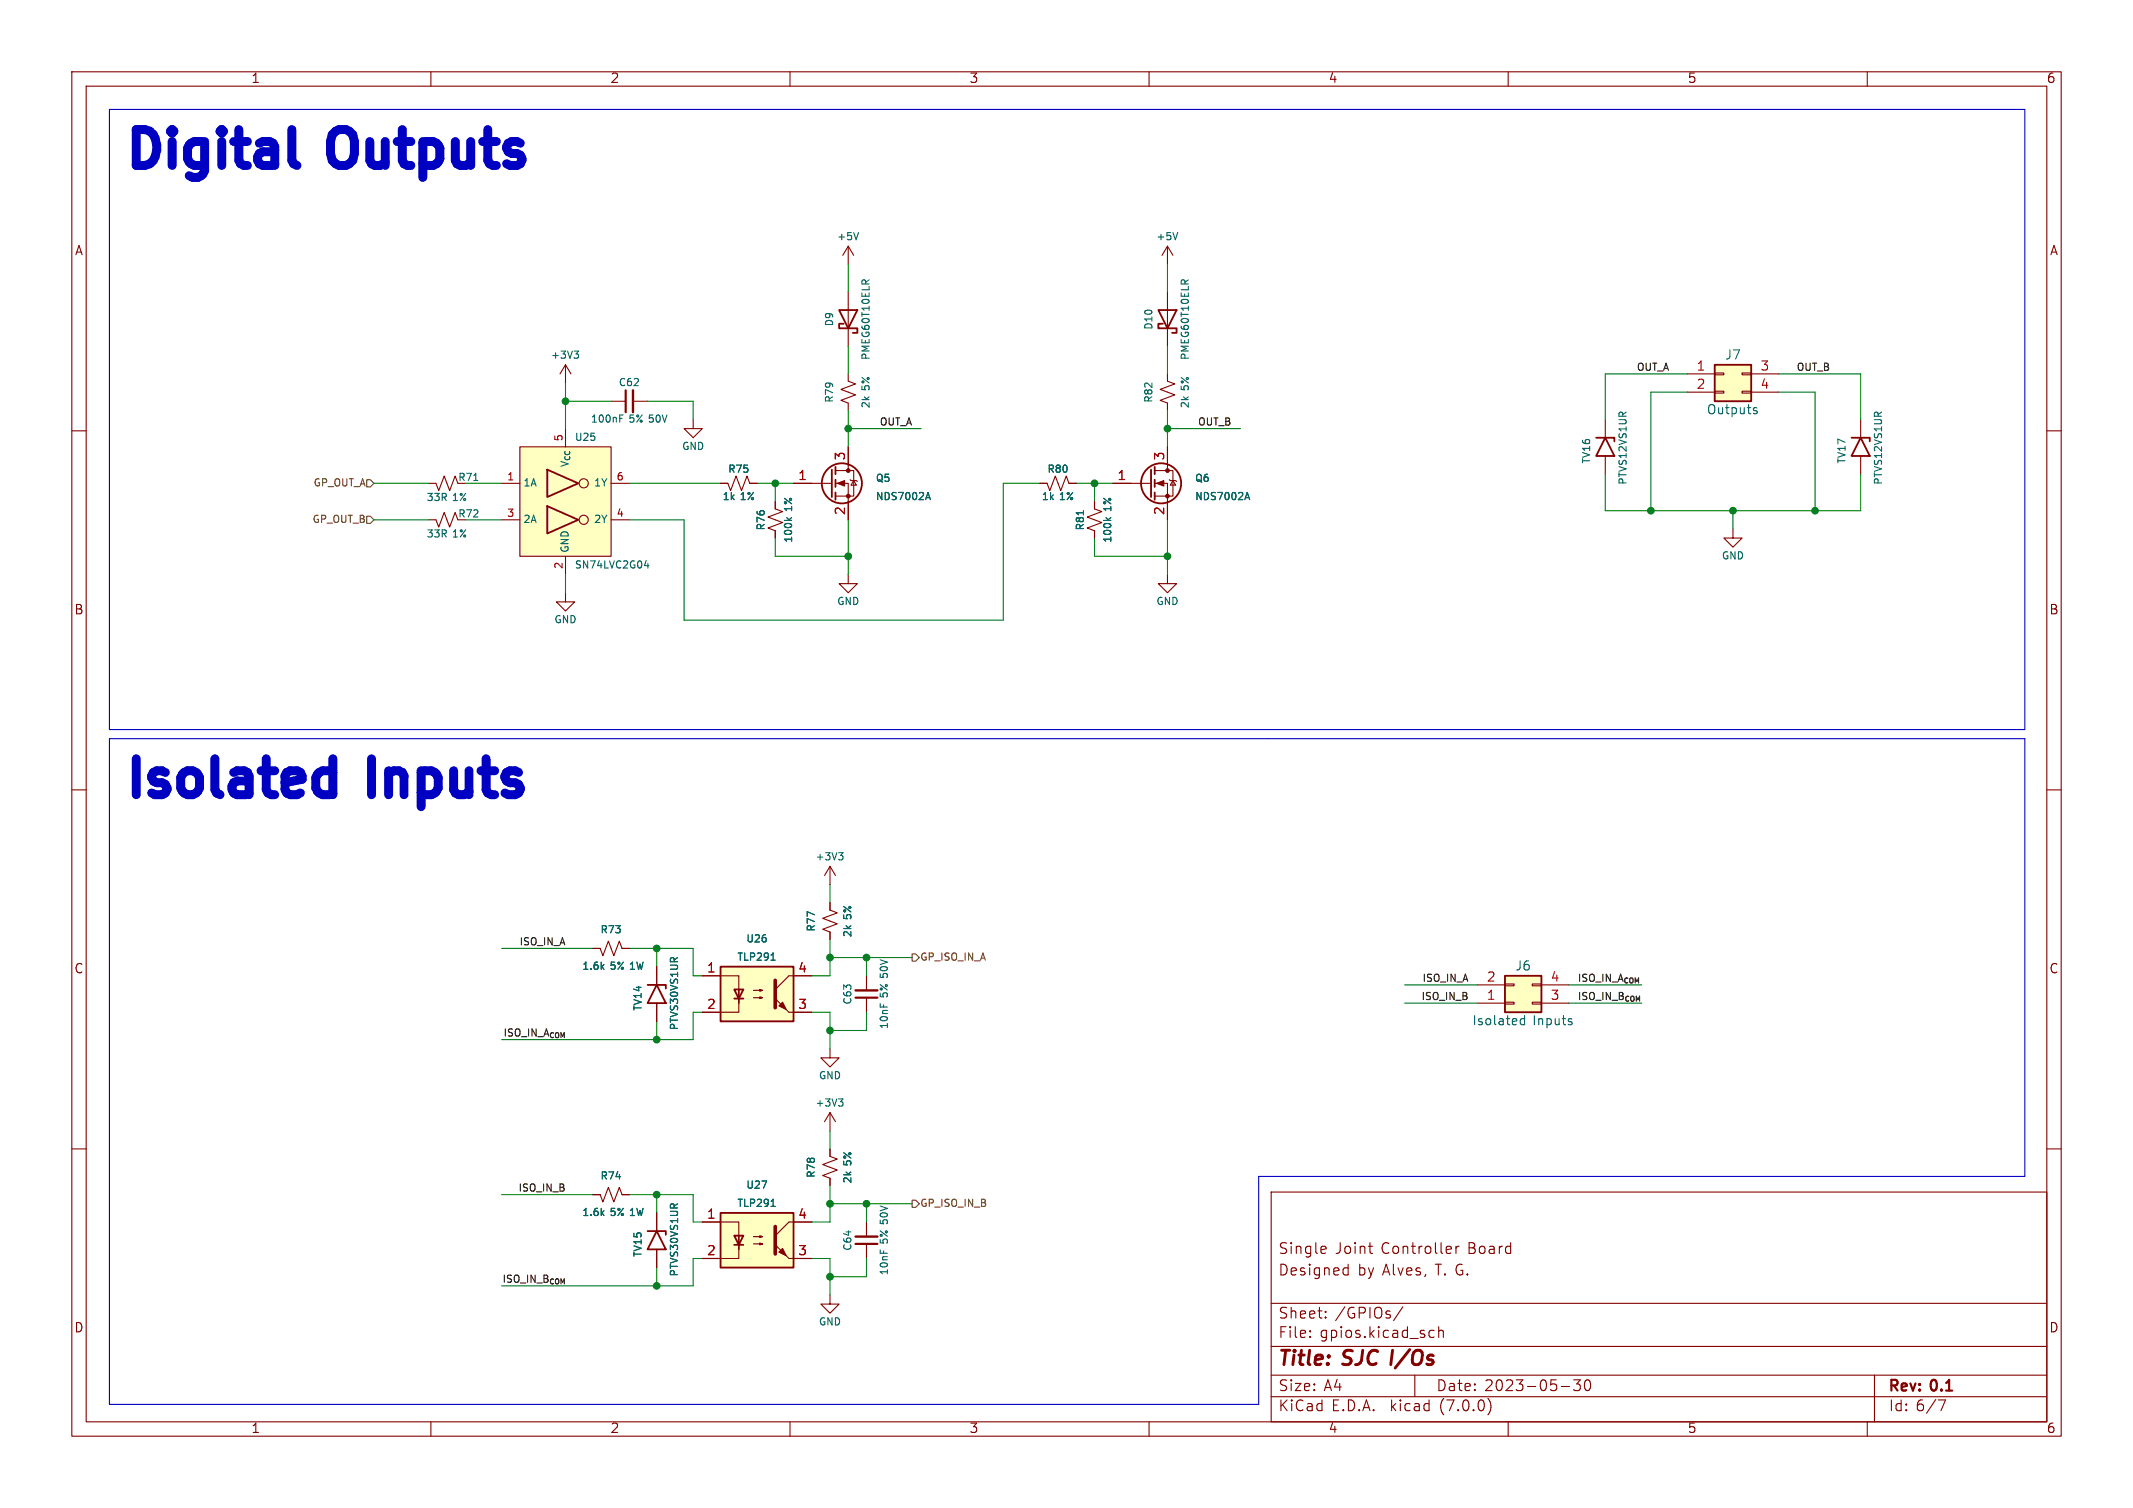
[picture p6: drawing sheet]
<svg xmlns="http://www.w3.org/2000/svg" width="297mm" height="210mm" viewBox="0 0 297 210" stroke-linecap="round" stroke-linejoin="round" font-family="sans-serif">
<g fill="none" stroke="#840000" stroke-width=".15">
<path d="M10 10h277v190h-277zM12 12h273v186h-273zM60 10v2M110 10v2M160 10v2M210 10v2M260 10v2M118.1 34.3v2.5M118.1 34.3l-.8 1.3M118.1 34.3l.8 1.3M162.6 34.3v2.5M162.6 34.3l-.8 1.3"/>
<path d="M162.6 34.3l.7 1.3M10 60h2M78.7 50.8v2.5M78.7 59.7v2.5M78.7 50.8l-.7 1.3M78.7 50.8l.8 1.3M85.1 55.9h2M88.1 55.9h2.1M96.5 58.4v1.3h-1.3l1.3 1.3 1.3-1.3h-1.3M118.1 52.1v1l1 .4-2 .7 2 .8-2 .8 1 .3v1.1M118.1 40.6v7.7M162.6 52.1v1l1 .4-2.1 .7 2.1 .8-2.1 .8 1.1 .3v1.1"/>
<path d="M162.6 40.6v7.7M223.5 58.4v2.6M234.9 52.1h3.9M234.9 54.6h3.9M238.8 54.5h1.2v.2h-1.2zM238.8 51.9h1.2v.3h-1.2zM242.6 54.5h1.2v.2h-1.2zM242.6 51.9h1.2v.3h-1.2zM243.8 52.1h3.8M243.8 54.6h3.8M259.1 58.4v2.6M285 60h2"/>
<path d="M59.7 67.3h1l.4 1 .7-2 .8 2 .8-2 .4 1M59.7 72.4h1l.4 1 .7-2 .8 2 .8-2 .4 1M69.8 67.3h2.6M69.8 72.4h2.6M72.4 62.2h12.7v15.3h-12.7zM78.7 77.5v2.5M85.1 67.3h2.5M85.1 72.4h2.5M100.3 67.3h1l.4 1 .8-2 .8 2 .7-2 .4 1h1M107.9 69.9v1l1.1 .3-2.1 .8 2.1 .8-2.1 .7 1 .4v1M110.5 67.3h5.3M116.3 67.3h1.8v5.1"/>
<path d="M116.3 65.5h2.6v3.6h-2.6M118.1 62.2v3.3M118.4 66.8l.1 .1h.8l.1 .2M118.9 66.9l.4 .7h-.8zM144.8 67.3h1l.4 1 .7-2 .8 2 .8-2 .3 1h1.1M152.4 69.9v1l1 .3-2 .8 2 .8-2 .7 1 .4v1M154.9 67.3h5.4M160.8 67.3h1.8v5.1M160.8 65.5h2.5v3.6h-2.5M162.6 62.2v3.3M162.8 66.8l.1 .1h.8l.1 .2M163.3 66.9l.4 .7h-.8z"/>
<path d="M223.5 63.5v2.5M241.3 73.7v1.2h1.3l-1.3 1.3-1.3-1.3h1.3M259.1 63.5v2.5M78.7 82.6v1.2h-1.2l1.2 1.3 1.3-1.3h-1.3M118.1 80v1.3h1.3l-1.3 1.3-1.3-1.3h1.3M162.6 80v1.3h1.2l-1.2 1.3-1.3-1.3h1.3M10 110h2M285 110h2M82.5 132.1h1.1l.3 1 .8-2 .8 2 .7-2 .4 1h1M91.4 134.6v2.6M91.4 139.7v2.5M97.8 135.9h5.1v3.8v-1.9"/>
<path d="M102.9 139.1v1.9h-5.1M104.9 138.9h1.3l-.4 .2v-.3l.4 .1M104.9 137.9h1.3l-.4 .1v-.2l.4 .1M113 135.9h-3.1l-2 1.9M115.6 125.7v1l1 .4-2 .8 2 .8-2 .7 1 .4v1M115.6 120.7l-.8 1.2M115.6 120.7v2.5M115.6 120.7l.7 1.2M120.6 135.9v2M120.6 138.9v2.1M205.7 139.7h3.8M205.7 137.2h3.8"/>
<path d="M209.5 137h1.3v.3h-1.3zM209.5 139.6h1.3v.2h-1.3zM213.4 137h1.2v.3h-1.2zM213.4 139.6h1.2v.2h-1.2zM214.6 139.7h3.8M214.6 137.2h3.8M10 160h2M109.9 141h3.1M115.6 146.1v1.2h1.2l-1.2 1.3-1.3-1.3h1.3M115.6 154.9v2.6M115.6 154.9l-.8 1.3M115.6 154.9l.7 1.3"/>
<path d="M285 160h2M82.5 166.4h1.1l.3 1 .8-2 .8 2 .7-2 .4 1h1M91.4 168.9v2.6M91.4 174v2.5M97.8 170.2h5.1v3.8v-1.9M102.9 173.4v1.9h-5.1M104.9 173.2h1.3l-.4 .2v-.3l.4 .1M104.9 172.2h1.3l-.4 .1v-.2l.4 .1M109.9 175.3h3.1M113 170.2h-3.1l-2 1.9M115.6 160v1l1 .4-2 .8 2 .7-2 .8 1 .4v1M120.6 170.2v2"/>
<path d="M120.6 173.2v2.1M177 166h108v32h-108zM184.4 173.6h.2v.3l-.7 .2M184.6 174.5l-.2 .1M187.3 176.6h.4M187.7 176.1v1.5M187.7 177.5l-.4 .1M190.5 173.6h.6M191 174.6h.1M202.7 173.6v1M203.2 173.6h-.3l-.2 .2M60 198v2"/>
<path d="M110 198v2M115.6 180.3v1.3h1.2l-1.2 1.3-1.3-1.3h1.3M160 198v2M177 194.5h108M177 191.5h108M177 187.5h108M177 181.5h108M182.4 186.1l.1 .1-.1 .1M182.4 185.3l.1 .1-.1 .1M184.6 183.4v.1v.1M184.6 182.6v.1v.1M195.3 182l-1.3 1.9"/>
<path d="M197 191.5v3M199.1 186.2l.2 .1 .4-.1M199.1 185.3h.2h.4M200.3 185.4a.37 .37 0 0 1 .7 .1v.8M200.3 184.8v1.5M207.2 194.8a1.74 1.74 0 0 1 0 2.2M210 198v2M217.4 193.1h1.1M219.1 192.2h.9l-.5 .5a.41 .41 0 0 1 .5 .3v.4l-.1 .2-.6 .1-.2-.2M220.8 192.3a.36 .36 0 0 1 .3-.1 .36 .36 0 0 1 .3 .2 .77 .77 0 0 1-.4 1.3 .91 .91 0 0 1-.2-1.4zM260 198v2M261 191.5v6.5"/>
<path d="M270.9 195l-.6 1.5"/>
<circle cx="81.3" cy="72.4" r=".63"/>
<circle cx="81.3" cy="67.3" r=".63"/>
</g>
<g fill="#ffffc2" stroke="#ffffc2" stroke-width=".14">
<path d="M72.4 62.2h12.7v15.3h-12.7z"/>
<path d="M100.3 134.6h10.2v7.6h-10.2z"/>
<path d="M100.3 168.9h10.2v7.6h-10.2z"/>
<path d="M238.8 50.8h5v5.1h-5z"/>
<path d="M209.5 135.9h5.1v5.1h-5.1z"/>
</g>
<g fill="none" stroke="#840000" stroke-width=".25">
<path d="M116.8 43.2h2.6l-1.3 2.5zM117.5 45.1h-.7v.6h2.6v.7h-.7M161.3 43.2h2.5l-1.2 2.5zM161.9 45.1h-.6v.6h2.5v.7h-.6M238.8 50.8h5v5.1h-5zM76.2 70.5l4.3 1.9-4.3 1.9zM76.2 65.4l4.3 1.9-4.3 1.9zM115.8 65.4v3.8M116.3 65v1M116.3 66.8v1M116.3 68.6v1M160.3 65.4v3.8"/>
<path d="M160.8 65v1M160.8 66.8v1M160.8 68.6v1M222.2 61h2.6v.5M223.5 61l1.3 2.5h-2.6zM257.8 61h2.5v.5M259.1 61l1.2 2.5h-2.5zM90.2 137.2h2.5v.5M91.4 137.2l1.3 2.5h-2.5zM100.3 134.6h10.2v7.6h-10.2zM102.2 137.8h1.3l-.6 1.3zM102.2 139.1h1.3"/>
<path d="M209.5 135.9h5.1v5.1h-5.1zM90.2 171.5h2.5v.5M91.4 171.5l1.3 2.5h-2.5zM100.3 168.9h10.2v7.6h-10.2zM102.2 172.1h1.3l-.6 1.3zM102.2 173.4h1.3"/>
<circle cx="117.2" cy="67.3" r="2.79"/>
<circle cx="161.7" cy="67.3" r="2.79"/>
</g>
<g fill="none" stroke="#006464" stroke-width=".15">
<path d="M119.5 32.4l-.3 1M120.1 39h.3M121 39l-.5 .3M164 32.4l-.3 1M164.6 39h.3M165.5 39l-.5 .3M79.9 48.9h.6l-.3 .4M80.4 49.3l.1 .2v.2l-.1 .2M86.3 58.3h.3M86.3 57.8h.5M244.3 57.2l.3 .1 .1 .1-.2 .2h-.2M244.3 56.8h.3"/>
<path d="M66 66.9h.5M89.7 78.8h.7M90.2 78.4v.7M109.6 72.1l.3 .4M110.2 72.1l-.4 .3M129 69.3h.5M129.2 68.6l.3 1M150.9 71.1v.6M154 72.1l.4 .4M154.7 72.1l-.4 .3M173.4 69.3h.5M173.7 68.6l.3 1"/>
<path d="M116.8 118.7h.6l-.4 .4M117.2 119.1l.2 .2v.3l-.2 .1M107.4 133.7h.5M116.8 153h.6l-.4 .4M117.2 153.4l.2 .2v.2l-.2 .2M212.3 141.4v1.3M212.3 141.9h-.4l-.2 .2v.4l.1 .1h.5M218.7 142.3l.2 .2-.2 .2M218.7 141.9h.2M107.4 168h.5"/>
</g>
<path d="M88.1 54.4v3M119.1 137.9h3.1M119.1 172.2h3.1" fill="none" stroke="#840000" stroke-width=".33"/>
<path d="M87.1 54.4v3M119.1 138.9h3.1M119.1 173.2h3.1" fill="none" stroke="#840000" stroke-width=".3"/>
<g fill="#840000" stroke="#840000" stroke-width=".15">
<path d="M107.9 139.1l2 1.9z"/>
<path d="M108.5 140.1l.5-.5 .5 1z"/>
<path d="M116.6 67.3l1-.4v.8z"/>
<path d="M107.9 173.4l2 1.9z"/>
<path d="M108.5 174.4l.5-.5 .5 1z"/>
<path d="M161 67.3l1.1-.4v.8z"/>
<circle cx="118.1" cy="69.1" r=".25"/>
<circle cx="118.1" cy="65.5" r=".25"/>
<circle cx="162.6" cy="69.1" r=".25"/>
<circle cx="162.6" cy="65.5" r=".25"/>
</g>
<path d="M107.9 136.5v3.8M107.9 170.8v3.8" fill="none" stroke="#840000" stroke-width=".51"/>
<path d="M51.1 66.8h.5l.5 .5-.5 .5h-.5zM51.1 71.9h.5l.5 .5-.5 .5h-.5zM127 132.8h.5l.5 .6-.5 .5h-.5zM127 167.1h.5l.5 .5-.5 .5h-.5z" fill="none" stroke="#725600" stroke-width=".15"/>
<path d="M40.9 22.8l.5 .2M45.9 107.3l.5 .3M46.4 105.7v5M46.4 110.4l-.5 .3" fill="none" stroke="#0000c2" stroke-width="1.3"/>
<path d="M15.2 15.2h266.7v86.4h-266.7zM15.2 102.9h266.7v60.9h-106.6v31.8h-160.1z" fill="none" stroke="#0000c2" stroke-width=".15"/>
<g fill="none" stroke="#008400" stroke-width=".15">
<path d="M118.1 36.8v3.8M162.6 36.8v3.8M78.7 55.9h6.4M78.7 53.3v6.4M90.2 55.9h6.3v2.5M118.1 59.7h10.2M118.1 48.3v3.8M118.1 57.2v5M162.6 59.7h10.1M162.6 48.3v3.8M162.6 57.2v5M234.9 52.1h-11.4v6.3"/>
<path d="M234.9 54.6h-5v16.5M247.6 52.1h11.5v6.3M247.6 54.6h5.1v16.5M52.1 67.3h7.6M52.1 72.4h7.6M64.8 67.3h5M64.8 72.4h5M87.6 67.3h12.7M105.4 67.3h5.1M107.9 74.9v2.6h10.2M107.9 67.3v2.6M118.1 72.4v7.6"/>
<path d="M144.8 67.3h-5.1v19.1h-44.5v-14h-7.6M149.9 67.3h5M152.4 74.9v2.6h10.2M152.4 67.3v2.6M162.6 72.4v7.6M223.5 66v5.1h35.6v-5.1M241.3 71.1v2.6M78.7 80v2.6M69.8 132.1h12.7M87.6 132.1h8.9v3.8h1.3M91.4 132.1v2.5M115.6 130.8v5.1h-2.6"/>
<path d="M115.6 123.2v2.5M115.6 133.4h11.4M120.6 133.4v2.5M195.6 137.2h10.1M195.6 139.7h10.1M218.4 137.2h10.2M218.4 139.7h10.2M91.4 142.2v2.6M97.8 141h-1.3v3.8h-26.7M113 141h2.6v5.1M115.6 157.5v2.5M120.6 141v2.5h-5"/>
<path d="M69.8 166.4h12.7M87.6 166.4h8.9v3.8h1.3M91.4 166.4v2.5M91.4 176.5v2.6M97.8 175.3h-1.3v3.8h-26.7M113 175.3h2.6v5M115.6 165.1v5.1h-2.6M115.6 167.6h11.4M120.6 167.6v2.6M120.6 175.3v2.5h-5"/>
</g>
<g fill="#008400" stroke="#008400" stroke-width=".15">
<circle cx="152.4" cy="67.3" r=".46"/>
<circle cx="118.1" cy="77.5" r=".46"/>
<circle cx="162.6" cy="59.7" r=".46"/>
<circle cx="162.6" cy="77.5" r=".46"/>
<circle cx="107.9" cy="67.3" r=".46"/>
<circle cx="120.6" cy="167.6" r=".46"/>
<circle cx="118.1" cy="59.7" r=".46"/>
<circle cx="115.6" cy="177.8" r=".46"/>
<circle cx="115.6" cy="167.6" r=".46"/>
<circle cx="91.4" cy="166.4" r=".46"/>
<circle cx="91.4" cy="132.1" r=".46"/>
<circle cx="91.4" cy="179.1" r=".46"/>
<circle cx="91.4" cy="144.8" r=".46"/>
<circle cx="115.6" cy="143.5" r=".46"/>
<circle cx="120.6" cy="133.4" r=".46"/>
<circle cx="115.6" cy="133.4" r=".46"/>
<circle cx="252.7" cy="71.1" r=".46"/>
<circle cx="229.9" cy="71.1" r=".46"/>
<circle cx="241.3" cy="71.1" r=".46"/>
<circle cx="78.7" cy="55.9" r=".46"/>
</g>
<g font-size="7" fill="#0000c2">
<text x="17.8" y="24.1">Digital</text>
<text x="47.2" y="24.1">Outputs</text>
<text x="17.8" y="111.8">Isolated</text>
<text x="52.7" y="111.8">Inputs</text>
</g>
<g font-size="2.8" fill="#840000">
<text x="178" y="190.8">Title:</text>
<text x="187.1" y="190.8">SJC I/Os</text>
</g>
<g font-size="2.1" fill="#840000">
<text x="178" y="177.9">Designed</text>
<text x="178" y="174.9">Single</text>
<text x="185.9" y="174.9">Joint</text>
<text x="189.1" y="177.9">by Alves,</text>
<text x="192.3" y="174.9">Controller</text>
<text x="199.9" y="177.9">T. G.</text>
<text x="204.4" y="174.9">Board</text>
<text x="178" y="183.9">Sheet:</text>
<text x="185.9" y="183.9">/GPIOs/</text>
<text x="178" y="186.6">File:</text>
<text x="183.8" y="186.6">gpios.kicad_sch</text>
<text x="178" y="196.8">KiCad</text>
<text x="178" y="194">Size:</text>
<text x="184.3" y="194">A4</text>
<text x="185.4" y="196.8">E.D.A.</text>
<text x="193.7" y="196.8">kicad</text>
<text x="200" y="194">Date:</text>
<text x="200.6" y="196.8">(7.0.0)</text>
<text x="206.7" y="194">2023-05-30</text>
<text x="263" y="194.2">Rev:</text>
<text x="263" y="196.8">Id: 6/7</text>
<text x="269" y="194.2">0.1</text>
</g>
<g font-size="1.8" fill="#840000">
<text x="35" y="11.8">1</text>
<text x="85" y="11.8">2</text>
<text x="135" y="11.8">3</text>
<text x="185" y="11.8">4</text>
<text x="235" y="11.8">5</text>
<text x="285" y="11.8">6</text>
<text x="10.4" y="35.8">A</text>
<text x="285.4" y="35.8">A</text>
<text x="10.3" y="85.8">B</text>
<text x="285.3" y="85.8">B</text>
<text x="10.3" y="135.8">C</text>
<text x="285.3" y="135.8">C</text>
<text x="10.3" y="185.8">D</text>
<text x="285.3" y="185.8">D</text>
<text x="35" y="199.8">1</text>
<text x="85" y="199.8">2</text>
<text x="135" y="199.8">3</text>
<text x="185" y="199.8">4</text>
<text x="235" y="199.8">5</text>
<text x="285" y="199.8">6</text>
</g>
<g font-size="1.8" fill="#a90000">
<text x="236.2" y="51.8">1</text>
<text x="245.1" y="51.8">3</text>
<text x="236.2" y="54.4">2</text>
<text x="245.1" y="54.4">4</text>
<text x="117.9" y="64.2" transform="rotate(-90 117.9 64.2)">3</text>
<text x="162.3" y="64.2" transform="rotate(-90 162.3 64.2)">3</text>
<text x="111.1" y="67.1">1</text>
<text x="117.9" y="71.8" transform="rotate(-90 117.9 71.8)">2</text>
<text x="155.5" y="67.1">1</text>
<text x="162.3" y="71.8" transform="rotate(-90 162.3 71.8)">2</text>
<text x="98.4" y="135.6">1</text>
<text x="111.1" y="135.6">4</text>
<text x="207" y="136.9">2</text>
<text x="215.9" y="136.9">4</text>
<text x="98.4" y="140.7">2</text>
<text x="111.1" y="140.7">3</text>
<text x="207" y="139.4">1</text>
<text x="215.9" y="139.4">3</text>
<text x="98.4" y="169.9">1</text>
<text x="111.1" y="169.9">4</text>
<text x="98.4" y="175">2</text>
<text x="111.1" y="175">3</text>
</g>
<g font-size="1.8" fill="#006464">
<text x="240.1" y="50.4">J7</text>
<text x="237.6" y="58">Outputs</text>
<text x="210.9" y="135.4">J6</text>
<text x="205" y="143.1">Isolated</text>
<text x="213.4" y="143.1">Inputs</text>
</g>
<g font-size="1.4" fill="#006464">
<text x="116.5" y="33.7">+5V</text>
<text x="160.9" y="33.7">+5V</text>
<text x="116.3" y="45.5" transform="rotate(-90 116.3 45.5)">D9</text>
<text x="160.7" y="46" transform="rotate(-90 160.7 46)">D10</text>
<text x="76.6" y="50.2">+3V3</text>
<text x="121.3" y="50.2" transform="rotate(-90 121.3 50.2)">PMEG60T10ELR</text>
<text x="165.8" y="50.2" transform="rotate(-90 165.8 50.2)">PMEG60T10ELR</text>
<text x="82.2" y="59.1">100nF</text>
<text x="86.1" y="54">C62</text>
<text x="87.6" y="59.1">5% 50V</text>
<text x="116.3" y="56.2" transform="rotate(-90 116.3 56.2)">R79</text>
<text x="121.3" y="56.9" transform="rotate(-90 121.3 56.9)">2k</text>
<text x="121.3" y="54.4" transform="rotate(-90 121.3 54.4)">5%</text>
<text x="160.7" y="56.2" transform="rotate(-90 160.7 56.2)">R82</text>
<text x="165.8" y="56.9" transform="rotate(-90 165.8 56.9)">2k</text>
<text x="165.8" y="54.4" transform="rotate(-90 165.8 54.4)">5%</text>
<text x="79.4" y="65.3" transform="rotate(-90 79.4 65.3)">V_{CC}</text>
<text x="80" y="61.7">U25</text>
<text x="94.9" y="62.9">GND</text>
<text x="221.7" y="64.6" transform="rotate(-90 221.7 64.6)">TV16</text>
<text x="257.2" y="64.6" transform="rotate(-90 257.2 64.6)">TV17</text>
<text x="59.3" y="70">33R</text>
<text x="63" y="70">1%</text>
<text x="63.7" y="67.2">R71</text>
<text x="72.9" y="68">1A</text>
<text x="82.6" y="68">1Y</text>
<text x="100.6" y="69.9">1k</text>
<text x="101.3" y="66.1">R75</text>
<text x="103.1" y="69.9">1%</text>
<text x="110.5" y="71.2" transform="rotate(-90 110.5 71.2)">1%</text>
<text x="121.9" y="67.4">Q5</text>
<text x="121.9" y="69.9">NDS7002A</text>
<text x="145" y="69.9">1k</text>
<text x="145.8" y="66.1">R80</text>
<text x="147.5" y="69.9">1%</text>
<text x="155" y="71.2" transform="rotate(-90 155 71.2)">1%</text>
<text x="166.3" y="67.4">Q6</text>
<text x="166.3" y="69.9">NDS7002A</text>
<text x="226.8" y="67.6" transform="rotate(-90 226.8 67.6)">PTVS12VS1UR</text>
<text x="262.3" y="67.6" transform="rotate(-90 262.3 67.6)">PTVS12VS1UR</text>
<text x="59.3" y="75.1">33R</text>
<text x="63" y="75.1">1%</text>
<text x="63.7" y="72.3">R72</text>
<text x="72.9" y="73.1">2A</text>
<text x="79.4" y="77" transform="rotate(-90 79.4 77)">GND</text>
<text x="82.6" y="73.1">2Y</text>
<text x="106.7" y="73.9" transform="rotate(-90 106.7 73.9)">R76</text>
<text x="110.5" y="75.7" transform="rotate(-90 110.5 75.7)">100k</text>
<text x="151.2" y="73.9" transform="rotate(-90 151.2 73.9)">R81</text>
<text x="155" y="75.7" transform="rotate(-90 155 75.7)">100k</text>
<text x="80" y="79.4">SN74LVC2G04</text>
<text x="239.7" y="78.2">GND</text>
<text x="77.1" y="87.1">GND</text>
<text x="116.5" y="84.5">GND</text>
<text x="160.9" y="84.5">GND</text>
<text x="113.5" y="120.1">+3V3</text>
<text x="83.5" y="130.2">R73</text>
<text x="103.8" y="131.5">U26</text>
<text x="113.7" y="129.8" transform="rotate(-90 113.7 129.8)">R77</text>
<text x="118.8" y="130.6" transform="rotate(-90 118.8 130.6)">2k</text>
<text x="118.8" y="128" transform="rotate(-90 118.8 128)">5%</text>
<text x="81.2" y="135.3">1.6k</text>
<text x="85.2" y="135.3">5% 1W</text>
<text x="102.6" y="134">TLP291</text>
<text x="89.6" y="140.8" transform="rotate(-90 89.6 140.8)">TV14</text>
<text x="94.7" y="143.5" transform="rotate(-90 94.7 143.5)">PTVS30VS1UR</text>
<text x="118.8" y="140" transform="rotate(-90 118.8 140)">C63</text>
<text x="123.9" y="143.4" transform="rotate(-90 123.9 143.4)">10nF</text>
<text x="123.9" y="138.9" transform="rotate(-90 123.9 138.9)">5% 50V</text>
<text x="113.5" y="154.4">+3V3</text>
<text x="114" y="150.6">GND</text>
<text x="83.5" y="164.5">R74</text>
<text x="103.8" y="165.8">U27</text>
<text x="113.7" y="164.1" transform="rotate(-90 113.7 164.1)">R78</text>
<text x="118.8" y="164.9" transform="rotate(-90 118.8 164.9)">2k</text>
<text x="118.8" y="162.3" transform="rotate(-90 118.8 162.3)">5%</text>
<text x="81.2" y="169.6">1.6k</text>
<text x="85.2" y="169.6">5% 1W</text>
<text x="102.6" y="168.3">TLP291</text>
<text x="123.9" y="173.2" transform="rotate(-90 123.9 173.2)">5% 50V</text>
<text x="89.6" y="175.1" transform="rotate(-90 89.6 175.1)">TV15</text>
<text x="94.7" y="177.8" transform="rotate(-90 94.7 177.8)">PTVS30VS1UR</text>
<text x="118.8" y="174.3" transform="rotate(-90 118.8 174.3)">C64</text>
<text x="123.9" y="177.7" transform="rotate(-90 123.9 177.7)">10nF</text>
<text x="114" y="184.8">GND</text>
</g>
<g font-size="1.4" fill="#0f0f0f">
<text x="227.8" y="51.8">OUT_A</text>
<text x="250.2" y="51.8">OUT_B</text>
<text x="122.3" y="59.4">OUT_A</text>
<text x="166.6" y="59.4">OUT_B</text>
<text x="72.2" y="131.8">ISO_IN_A</text>
<text x="197.9" y="136.9">ISO_IN_A</text>
<text x="219.7" y="136.9">ISO_IN_A_{COM}</text>
<text x="197.8" y="139.4">ISO_IN_B</text>
<text x="219.7" y="139.4">ISO_IN_B_{COM}</text>
<text x="69.9" y="144.5">ISO_IN_A_{COM}</text>
<text x="72" y="166.1">ISO_IN_B</text>
<text x="69.7" y="178.8">ISO_IN_B_{COM}</text>
</g>
<g font-size="1.4" fill="#a90000">
<text x="78.5" y="61.5" transform="rotate(-90 78.5 61.5)">5</text>
<text x="70.5" y="67.1">1</text>
<text x="85.8" y="67.1">6</text>
<text x="70.5" y="72.1">3</text>
<text x="85.8" y="72.1">4</text>
<text x="78.5" y="79.3" transform="rotate(-90 78.5 79.3)">2</text>
</g>
<g font-size="1.4" fill="#725600">
<text x="43.5" y="68">GP_OUT_A</text>
<text x="43.4" y="73.1">GP_OUT_B</text>
<text x="128.2" y="134">GP_ISO_IN_A</text>
<text x="128.2" y="168.3">GP_ISO_IN_B</text>
</g>
</svg>
